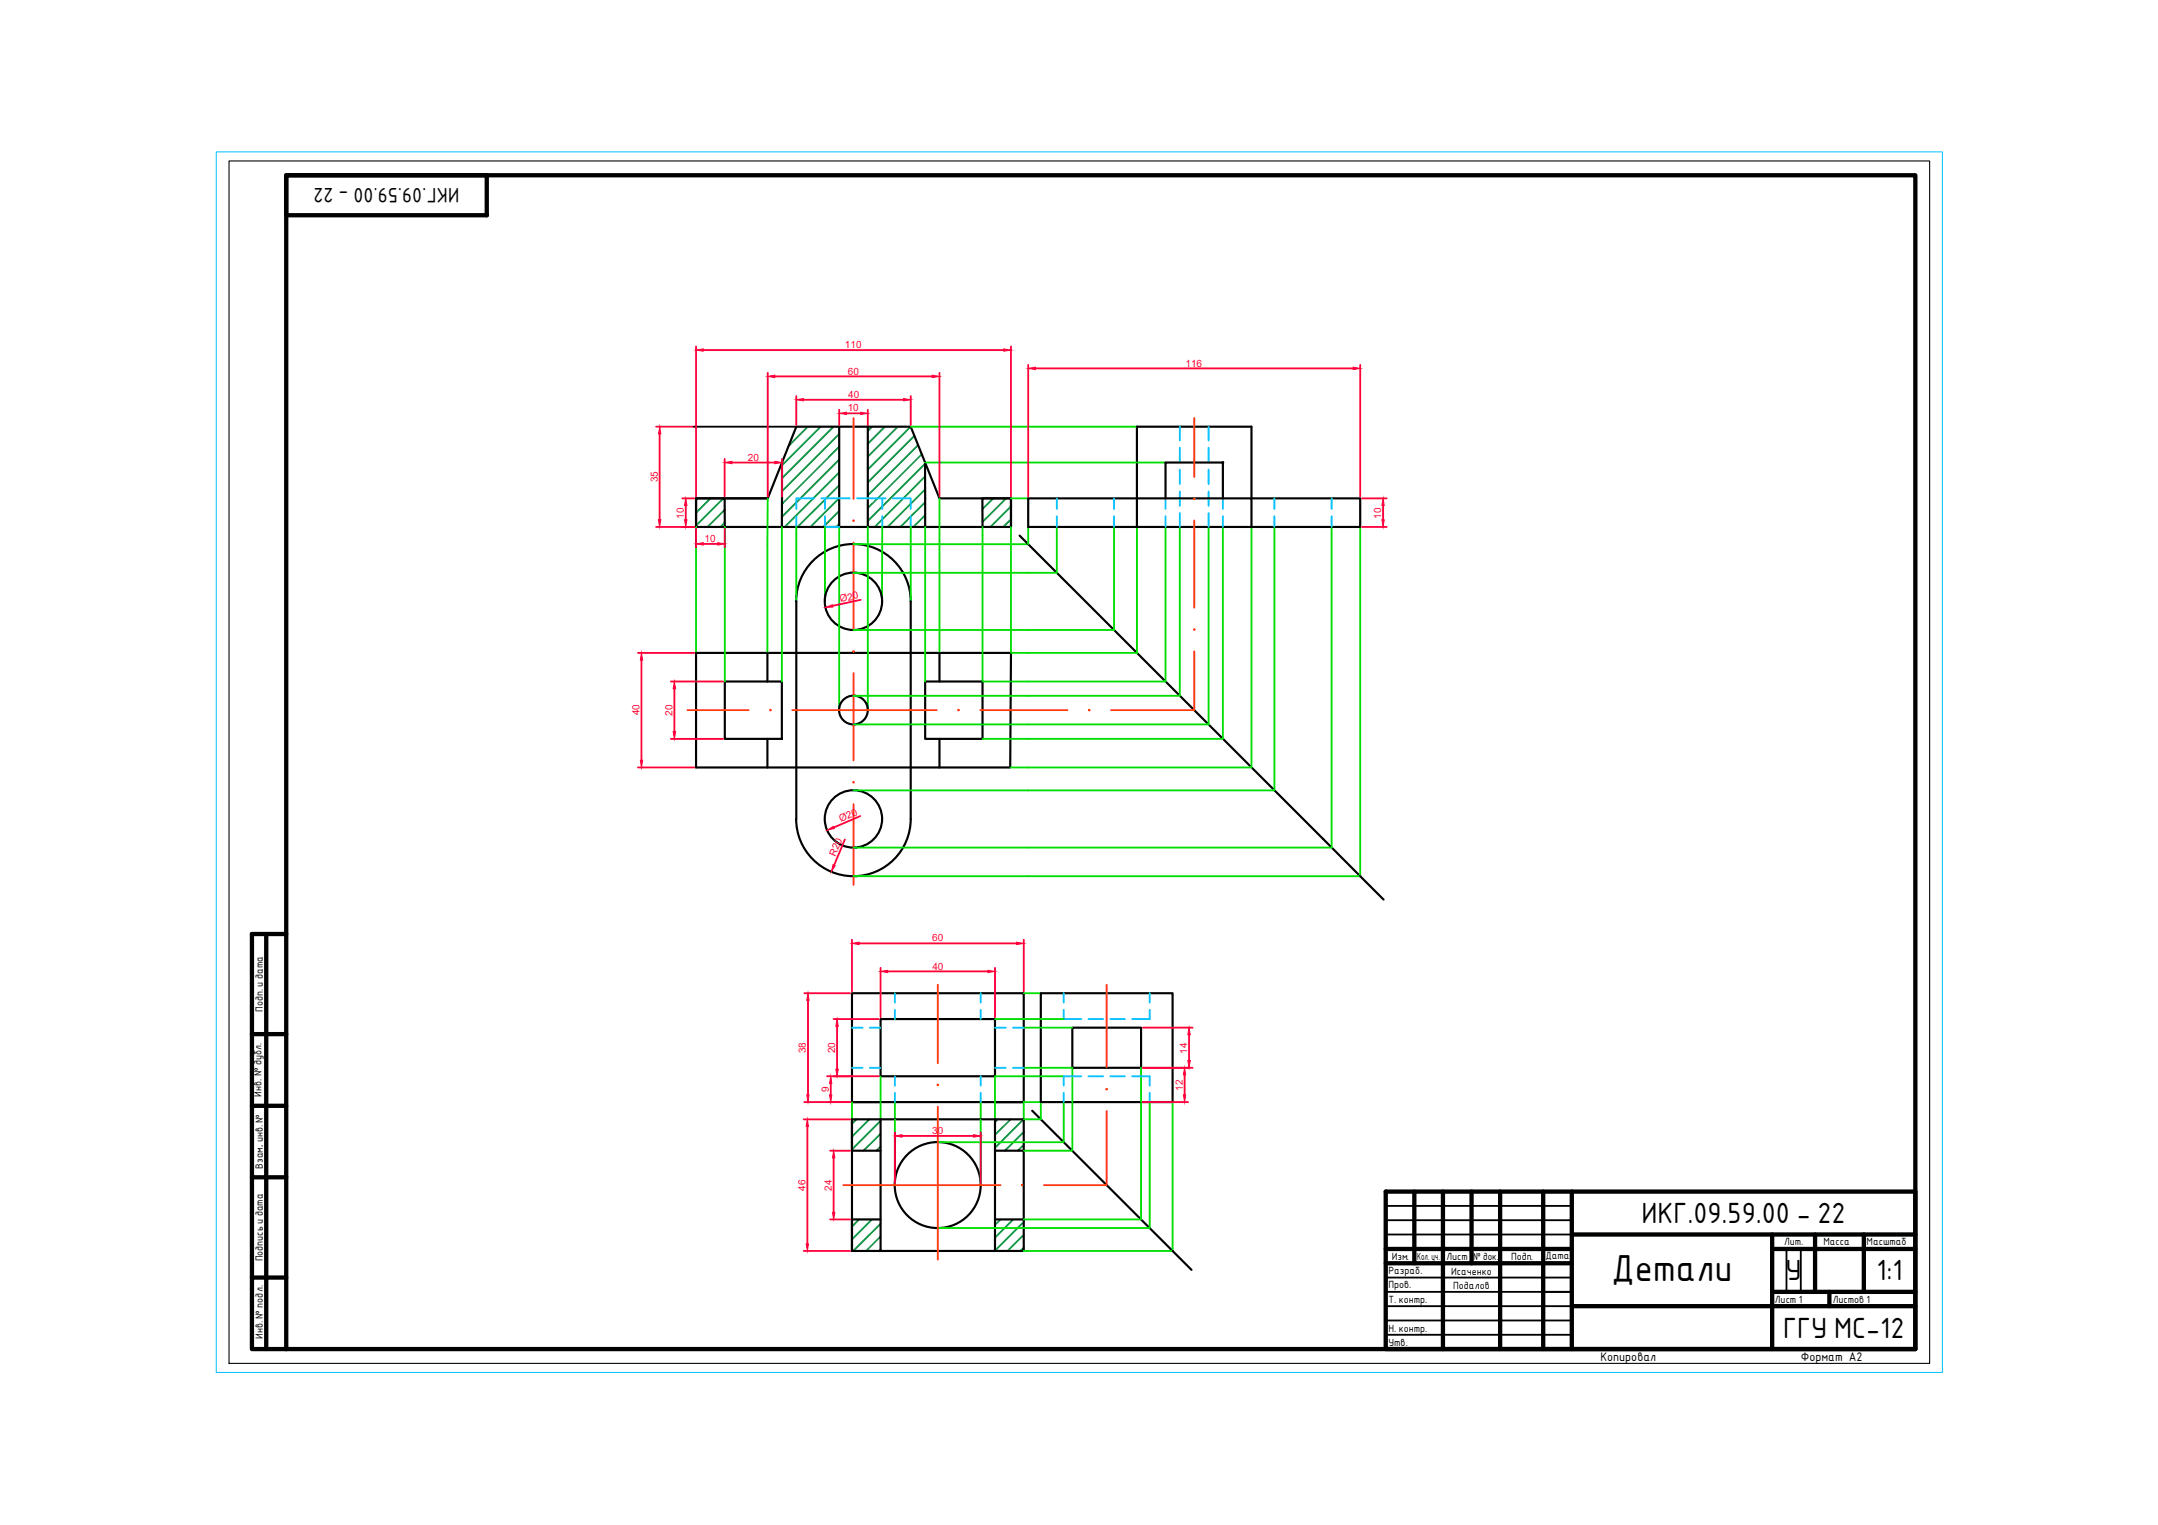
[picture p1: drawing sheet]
<svg xmlns="http://www.w3.org/2000/svg" width="297mm" height="210mm" viewBox="0 0 297 210" stroke-linecap="round" stroke-linejoin="round" font-family="sans-serif">
<g fill="none" stroke="#139b48" stroke-width=".25">
<path d="M111.2 58.7l-2.7 2.7M113 58.7l-5.4 5.3M114.7 58.7l-7.1 7.1M115.5 59.7l-7.9 7.9M120 58.7l-.5 .6M121.8 58.7l-2.3 2.4M123.6 58.7l-4.1 4.2M125.3 58.7l-5.8 5.9M125.9 60l-6.4 6.4M96 68.6l-.2 .2M97.8 68.6l-2 2M99.6 68.6l-3.8 3.7"/>
<path d="M99.8 70.2l-2.4 2.3M99.8 71.9l-.6 .6M115.5 66.8l-5.7 5.7M115.5 68.6l-3.9 3.9M115.5 70.3l-2.2 2.2M115.5 61.5l-7.9 7.9M115.5 63.3l-7.9 7.9M115.5 65l-7.5 7.5M115.5 72.1l-.4 .4M126.4 61.2l-6.9 7M126.9 62.5l-7.4 7.4M127.3 63.8l-7.8 7.9"/>
<path d="M127.3 65.6l-6.9 6.9M127.3 67.4l-5.1 5.1M127.3 69.1l-3.4 3.4M127.3 70.9l-1.6 1.6M136.7 68.6l-1.5 1.5M138.5 68.6l-3.3 3.2M139.2 69.7l-2.9 2.8M139.2 71.5l-1.1 1M117.9 154.1l-.6 .6M119.7 154.1l-2.4 2.4M121.2 154.3l-3.9 3.9M121.2 156.1l-2.3 2.3"/>
<path d="M121.2 157.8l-.6 .6M137.3 154.1l-.3 .3M139.1 154.1l-2.1 2.1M140.9 154.1l-3.9 3.9M140.9 155.8l-2.6 2.6M140.9 157.6l-.8 .8M118.2 167.8l-.9 1M120 167.8l-2.7 2.8M121.2 168.4l-3.8 3.8M121.2 170.2l-2 2M121.2 172l-.2 .2M137.7 167.8l-.7 .8"/>
<path d="M139.5 167.8l-2.5 2.6M140.9 168.2l-3.9 3.9M140.9 170l-2.2 2.2M140.9 171.7l-.5 .5"/>
</g>
<g fill="none" stroke="#000" stroke-width=".3">
<path d="M115.5 58.7v13.8M119.5 58.7v13.8M95.8 72.5v-3.9v3.9h43.4v-3.9h-4v3.9M99.8 72.5l-.1-3.9h-3.9h9.9l3.9-9.9h15.8l3.9 9.9h9.9v3.9M107.6 63.6v8.9M111.9 77.2a7.9 7.9 0 0 1 8.6-1.7 7.9 7.9 0 0 1 4.9 7.3v29.9a7.9 7.9 0 0 1-7.9 7.9 7.9 7.9 0 0 1-7.9-7.9v-29.9a7.9 7.9 0 0 1 2.3-5.6zM127.3 63.7v8.8M140.3 73.7l50.1 50.1M141.5 68.6h15v-9.9h15.8v9.9h14.9v3.9h-45.7zM156.5 72.5v-3.9h15.8v3.9M160.4 68.6v-4.9h7.9v4.9M95.8 89.9h43.4l-.1 15.7h-43.3z"/>
<path d="M99.8 93.8h7.8v7.9h-7.8zM105.6 89.9v3.9M127.3 93.8h7.9v7.9h-7.9zM129.3 89.9v3.9M105.6 101.7v3.9M129.3 101.7v3.9M143.3 136.7h18.1v15h-18.1zM117.3 154.1h23.6v18.1h-23.6zM117.3 154.1v4.3h3.9M117.3 151.7h3.9M121.2 140.3h15.8v7.8h-15.8zM121.2 154.1v18.1"/>
<path d="M137 151.7h3.9h-23.6v-15h23.6v15M137 154.1v18.1M137 158.4h3.9M142.1 152.9l21.9 21.9M147.6 141.4h9.5v5.6h-9.5zM121.2 167.8h-3.9v4.4M137 167.8h3.9"/>
<circle cx="117.5" cy="82.8" r="3.9"/>
<circle cx="117.5" cy="97.7" r="1.98"/>
<circle cx="117.5" cy="112.7" r="3.9"/>
<circle cx="129.1" cy="163.1" r="5.9"/>
</g>
<g fill="none" stroke="#00bfff" stroke-width=".25">
<path d="M162.4 58.7v1.9M166.4 58.7v1.9M109.6 71v1.5M112.1 68.6h-2.5v1.5M113.1 68.6h3.9M113.5 71v1.5h2M113.6 68.6l-.1 1.5M118 68.6h3.9M121.4 68.6v1.5M121.4 71v1.5M122.9 68.6h2.5v1.5M125.4 71v1.5"/>
<path d="M145.5 68.6v1.5M145.5 71v1.5M153.3 68.6v1.5M153.3 71v1.5M160.4 68.6v1.5M160.4 71v1.5M162.4 61.6v2M162.4 64.6v2M162.4 67.6v2M162.4 70.6v1.9M166.4 61.6v2M166.4 64.6v2"/>
<path d="M166.4 67.6v2M166.4 70.6v1.9M168.3 68.6v1.5M168.3 71v1.5M175.4 68.6v1.5M175.4 71v1.5M183.3 68.6v1.5M183.3 71v1.5M123.2 136.7v1.3M123.2 139v1.3M135 136.7v1.3M135 139v1.3"/>
<path d="M146.4 136.7v1.3M146.4 139v1.3h2.4M158.2 136.7v1.3M158.2 139v1.3h-2.4M117.3 141.4h1.4M117.3 147h1.4M119.7 141.4h1.5M119.7 147h1.5M123.2 148.1v1.3M123.2 150.4v1.3M135 148.1v1.3M135 150.4v1.3"/>
<path d="M137 141.4h1.4M137 147h1.4M139.4 141.4h1.5M139.4 147h1.5M146.4 150.4v1.3M148.8 148.1h-2.4v1.3M149.8 148.1h2M149.8 140.3h2M152.8 148.1h2M152.8 140.3h2M155.8 148.1h2.4v1.3M158.2 150.4v1.3"/>
</g>
<g fill="none" stroke="#0d0" stroke-width=".25">
<path d="M125.4 58.7h31.1M95.8 72.5v17.4M99.8 72.5v21.3M105.7 68.6l-.1 21.3M107.6 72.5v21.3M109.6 72.5v10.3M113.5 72.5v10.3M115.5 72.5v25.2M119.5 72.5v25.2M121.4 72.5v10.7M125.4 72.5v10.3M127.3 63.7h33.1"/>
<path d="M127.3 72.5v21.3M129.3 68.6v21.3M135.2 72.5v21.3h25.2v-21.3M139.2 72.5v17.4h17.3v-17.4M139.2 68.6h2.3M141.5 72.5v2.4h-24M145.5 72.5v6.3h-28M153.3 72.5v14.2h-35.8M162.4 72.5v23.3h-44.9M166.4 72.5v27.2h-48.9M168.3 72.5v29.2h-33.1M172.3 72.5v33.1h-33.2"/>
<path d="M175.4 72.5v36.3h-57.9M183.3 72.5v44.2h-65.8M187.2 72.5v48.1h-69.7M140.9 136.7h2.4M117.3 151.7v2.4M121.2 148.1v6M123.2 151.7v11.4M135 151.7v11.4M137 140.3h9.4M140.9 151.7h2.4v2.4h-2.4zM140.9 147h6.7v11.4h-6.7M140.9 141.4h6.7"/>
<path d="M146.4 151.7v5.5h-17.3M146.4 148.1h-9.4v6M157.1 147v20.8h-16.2M158.2 151.7v17.3h-29.1M161.4 151.7v20.5h-20.5"/>
</g>
<g fill="none" stroke="#ff3f00" stroke-width=".25">
<path d="M117.5 57.5v11.2M164.4 57.5v8.2M117.5 74.7v12M164.4 71.6v12M94.6 97.7h8.4M109.1 97.7h19.8M117.5 92.7v12M134.9 97.7h12M164.4 89.7v8h-11.5M117.5 110.7v11.1M129.1 135.5v10.8M152.3 135.5v11.4"/>
<path d="M129.1 152.3v10.8h8.6M152.3 152.9v10.2h-8.6M116.1 163.1h13v10.3"/>
</g>
<g fill="#ff3f00" stroke="#ff3f00" stroke-width=".14">
<circle cx="117.5" cy="71.7" r=".11"/>
<circle cx="117.5" cy="89.7" r=".11"/>
<circle cx="117.5" cy="107.7" r=".11"/>
<circle cx="131.9" cy="97.7" r=".11"/>
<circle cx="149.9" cy="97.7" r=".11"/>
<circle cx="164.4" cy="86.7" r=".11"/>
<circle cx="164.4" cy="68.7" r=".11"/>
<circle cx="106" cy="97.7" r=".11"/>
<circle cx="129.1" cy="149.3" r=".11"/>
<circle cx="140.7" cy="163.1" r=".11"/>
<circle cx="152.3" cy="149.9" r=".11"/>
</g>
<circle cx="168.3" cy="63.7" r=".12" fill="#000" stroke="#000" stroke-width=".14"/>
<!-- layer: 0 -->
<path d="M31.5 22.2h234.1v165.5h-234.1z" fill="none" stroke="#000" stroke-width=".15"/>
<path d="M39.4 24.1h224.2v161.6h-224.2zM36.6 128.6v57.1M39.4 128.6h-4.7v57.1h4.7M34.7 142.3h4.7M34.7 152.2h4.7M34.7 162h4.7M34.7 175.8h4.7" fill="none" stroke="#000" stroke-width=".59"/>
<path d="M39.4 128.6v57.1" fill="none" stroke="#000" stroke-width=".3"/>
<g fill="none" stroke="#000" stroke-width=".59">
<path d="M39.4 24.1h27.6v5.5h-27.6zM190.7 164h72.9v21.7h-72.9zM190.7 171.9h25.7M190.7 173.9h25.7M194.7 164v9.9M198.6 164v21.7M202.6 164v9.9M206.5 164v21.7M212.4 164v21.7M216.4 169.9h47.2M216.4 179.8h47.2M216.4 164v21.7"/>
<path d="M243.9 171.9h19.7M243.9 169.9v15.8M243.9 177.8h19.7M249.8 169.9v7.9M251.8 177.8v2M256.5 169.9v7.9"/>
</g>
<path d="M190.7 166h25.7M190.7 168h25.7M190.7 175.8h25.7M190.7 177.8h25.7M190.7 179.8h25.7M190.7 169.9h25.7M245.9 171.9v5.9M247.9 171.9v5.9M190.7 181.8h25.7M190.7 183.7h25.7" fill="none" stroke="#000" stroke-width=".25"/>
<g fill="none" stroke="#ff003f" stroke-width=".25">
<path d="M90.3 58.7h5.3M90.8 59.7v11.8M95.8 47.7v20.6M96.8 48.2h41.4M105.7 51.3v17M106.6 51.8h21.7M109.6 54.5v4M110.6 55h13.8M115.5 56.4v2.1M116.5 56.9h2M119.5 56.4v2.1M125.4 54.5v4"/>
<path d="M129.3 51.3v17M139.2 47.7v20.6M141.5 50.2v18.1M142.5 50.7h43.8M187.2 50.2v18.1M90.3 72.5h5.3M93.9 68.6h1.7M94.4 69.6v1.9M95.8 72.8v2.5M96.8 74.9h2M99.7 63.2v5.1M99.8 72.8v2.5"/>
<path d="M100.7 63.7h5.9M107.6 63.2v5.1M187.5 72.5h3.4M187.5 68.6h3.4M190.4 69.6v1.9M87.8 89.9h7.8M88.3 90.9v13.7M92.3 93.8h7.2M92.8 94.8v5.9M118.5 82.6l-3.9 .8M87.8 105.6h7.8M92.3 101.7h7.2"/>
<path d="M116.3 115.5l-1.5 3.6M118.4 112.3l-3.6 1.6M110.7 136.7h6.3M111.2 137.7v13M117.3 129.3v7.2M118.2 129.9h21.7M121.2 133.2v6.8M122.2 133.7h13.8M137 133.2v6.8M140.9 129.3v7.2M110.6 154.1h6.4M110.7 151.7h6.3"/>
<path d="M111.1 155v16.2M113.8 148.1h7.2M114.3 158.4h2.7M114.3 149.1v1.6M114.7 140.3h6.3M114.8 159.4v7.5M115.2 141.3v5.9M123.2 155.9v7M124.1 156.4h9.9M135 155.9v7M157.3 151.7h6.2M157.3 141.4h6.9"/>
<path d="M157.3 147h6.9M163.1 147.9v2.8M163.7 142.4v3.6M110.6 172.2h6.4M114.3 167.8h2.7"/>
</g>
<g fill="#ff003f" stroke="#ff003f" stroke-width=".14">
<path d="M90.6 71.5h.4l-.2 1z"/>
<path d="M90.8 58.7l.2 1h-.4z"/>
<path d="M94.2 71.5h.4l-.2 1z"/>
<path d="M94.4 68.6l.2 1h-.4z"/>
<path d="M109.6 55l1-.1v.3z"/>
<path d="M124.4 54.9l1 .1-1 .2z"/>
<path d="M105.7 51.8l.9-.2v.4z"/>
<path d="M128.3 51.6l1 .2-1 .2z"/>
<path d="M95.8 48.2l1-.2v.3z"/>
<path d="M138.2 48l1 .2-1 .1z"/>
<path d="M99.7 63.7l1-.2v.3z"/>
<path d="M106.6 63.5l1 .2-1 .1z"/>
<path d="M95.8 74.9l1-.2v.3z"/>
<path d="M98.8 74.7l1 .2-1 .1z"/>
<path d="M115.5 56.9l1-.2v.4z"/>
<path d="M118.5 56.7l1 .2-1 .2z"/>
<path d="M113.9 114.3l.8-.6 .1 .3z"/>
<path d="M114.7 119l.3 .1-.6 .9z"/>
<path d="M123.2 156.4l.9-.2v.3z"/>
<path d="M134 156.2l1 .2-1 .1z"/>
<path d="M117.3 129.9l.9-.2v.3z"/>
<path d="M139.9 129.7l1 .2-1 .1z"/>
<path d="M111 150.7h.4l-.2 1z"/>
<path d="M111.2 136.7l.2 1h-.4z"/>
<path d="M115.2 140.3l.2 1h-.4z"/>
<path d="M115 147.2h.4l-.2 .9z"/>
<path d="M114.3 148.1l.2 1h-.3z"/>
<path d="M114.2 150.7h.3l-.2 1z"/>
<path d="M121.2 133.7l1-.1v.3z"/>
<path d="M136 133.6l1 .1-1 .2z"/>
<path d="M111.1 154.1l.2 .9h-.3z"/>
<path d="M111 171.2h.3l-.2 1z"/>
<path d="M114.8 158.4l.1 1h-.3z"/>
<path d="M114.6 166.9h.3l-.1 .9z"/>
<path d="M163.7 141.4l.1 1h-.3z"/>
<path d="M163.5 146h.3l-.1 1z"/>
<path d="M163.1 147l.1 .9h-.3z"/>
<path d="M162.9 150.7h.3l-.1 1z"/>
<path d="M113.6 83.6l1-.4v.4z"/>
<path d="M92.8 93.8l.2 1h-.3z"/>
<path d="M92.7 100.7h.3l-.2 1z"/>
<path d="M88.3 89.9l.2 1h-.4z"/>
<path d="M88.1 104.6h.4l-.2 1z"/>
<path d="M190.4 68.6l.1 1h-.3z"/>
<path d="M190.2 71.5h.3l-.1 1z"/>
<path d="M141.5 50.7l1-.2v.4z"/>
<path d="M186.3 50.5l.9 .2-.9 .2z"/>
</g>
<!-- layer: 0 -->
<path d="M95.5 58.7h14.1" fill="none" stroke="#000" stroke-width=".25"/>
<path d="M29.8 20.9h237.6v168h-237.6z" fill="none" stroke="#00bfff" stroke-width=".14"/>
<text font-size="5" x="221.8" y="176.4">Детали</text>
<g font-size="3.9">
<text x="225.9" y="168.4">ИКГ.09.59.00 - 22</text>
<text x="245.8" y="176.2">У</text>
<text x="258.3" y="176.2">1:1</text>
<text x="245.5" y="184.1">ГГУ МС-12</text>
</g>
<text font-size="2.8" x="63.2" y="25.9" transform="rotate(180 63.2 25.9)">ИКГ.09.59.00 - 22</text>
<g font-size="1.7">
<text x="220.3" y="187.3">Копировал</text>
<text x="247.9" y="187.3">Формат A2</text>
</g>
<g font-size="1.4" fill="#ff003f">
<text x="116.3" y="47.9">110</text>
<text x="116.7" y="51.6">60</text>
<text x="163.2" y="50.5">116</text>
<text x="116.7" y="56.6">10</text>
<text x="116.7" y="54.8">40</text>
<text x="102.9" y="63.4">20</text>
<text x="90.5" y="66.4" transform="rotate(-89 90.5 66.4)">35</text>
<text x="94.1" y="71.4" transform="rotate(-90 94.1 71.4)">10</text>
<text x="190.1" y="71.4" transform="rotate(-90 190.1 71.4)">10</text>
<text x="97" y="74.6">10</text>
<text x="115.7" y="82.9" transform="rotate(-12 115.7 82.9)">Ø20</text>
<text x="88" y="98.5" transform="rotate(-90 88 98.5)">40</text>
<text x="92.5" y="98.5" transform="rotate(-90 92.5 98.5)">20</text>
<text x="115.7" y="113.2" transform="rotate(-23 115.7 113.2)">Ø20</text>
<text x="115" y="117.9" transform="rotate(-67 115 117.9)">R20</text>
<text x="128.3" y="129.6">60</text>
<text x="128.3" y="133.4">40</text>
<text x="110.9" y="145" transform="rotate(-90 110.9 145)">38</text>
<text x="114.9" y="145" transform="rotate(-90 114.9 145)">20</text>
<text x="163.4" y="145" transform="rotate(-90 163.4 145)">14</text>
<text x="114.1" y="150.3" transform="rotate(-90 114.1 150.3)">9</text>
<text x="162.8" y="150.1" transform="rotate(-90 162.8 150.1)">12</text>
<text x="128.3" y="156.1">30</text>
<text x="110.9" y="163.9" transform="rotate(-90 110.9 163.9)">46</text>
<text x="114.5" y="163.9" transform="rotate(-90 114.5 163.9)">24</text>
</g>
<g font-size="1.4">
<text x="36.2" y="139.3" transform="rotate(-90 36.2 139.3)">Подп. и дата</text>
<text x="36" y="151" transform="rotate(-90 36 151)">Инв. № дубл.</text>
<text x="36.2" y="160.9" transform="rotate(-90 36.2 160.9)">Взам. инв. №</text>
<text x="36.2" y="157.9" transform="rotate(-90 36.2 157.9)">.</text>
<text x="36.2" y="173.6" transform="rotate(-90 36.2 173.6)">Подпись и дата</text>
<text x="191.6" y="173.4">Изм.</text>
<text x="195.1" y="173.4">Кол. уч.</text>
<text x="199.1" y="173.4">Лист</text>
<text x="202.8" y="173.4">№ док.</text>
<text x="208" y="173.4">Подп.</text>
<text x="212.7" y="173.3">Дата</text>
<text x="245.6" y="171.4">Лит.</text>
<text x="251" y="171.4">Масса</text>
<text x="256.9" y="171.4">Масштаб</text>
<text x="191.1" y="175.3">Разраб.</text>
<text x="191.1" y="177.3">Пров.</text>
<text x="191.1" y="179.3">Т. контр.</text>
<text x="199.7" y="175.4">Исаченко</text>
<text x="200" y="177.4">Подалов</text>
<text x="244.3" y="179.4">Лист 1</text>
<text x="252.3" y="179.4">Листов 1</text>
<text x="36.2" y="184.3" transform="rotate(-90 36.2 184.3)">Инв. № подл.</text>
<text x="191.1" y="183.3">Н. контр.</text>
<text x="191.1" y="185.3">Утв.</text>
</g>
</svg>
